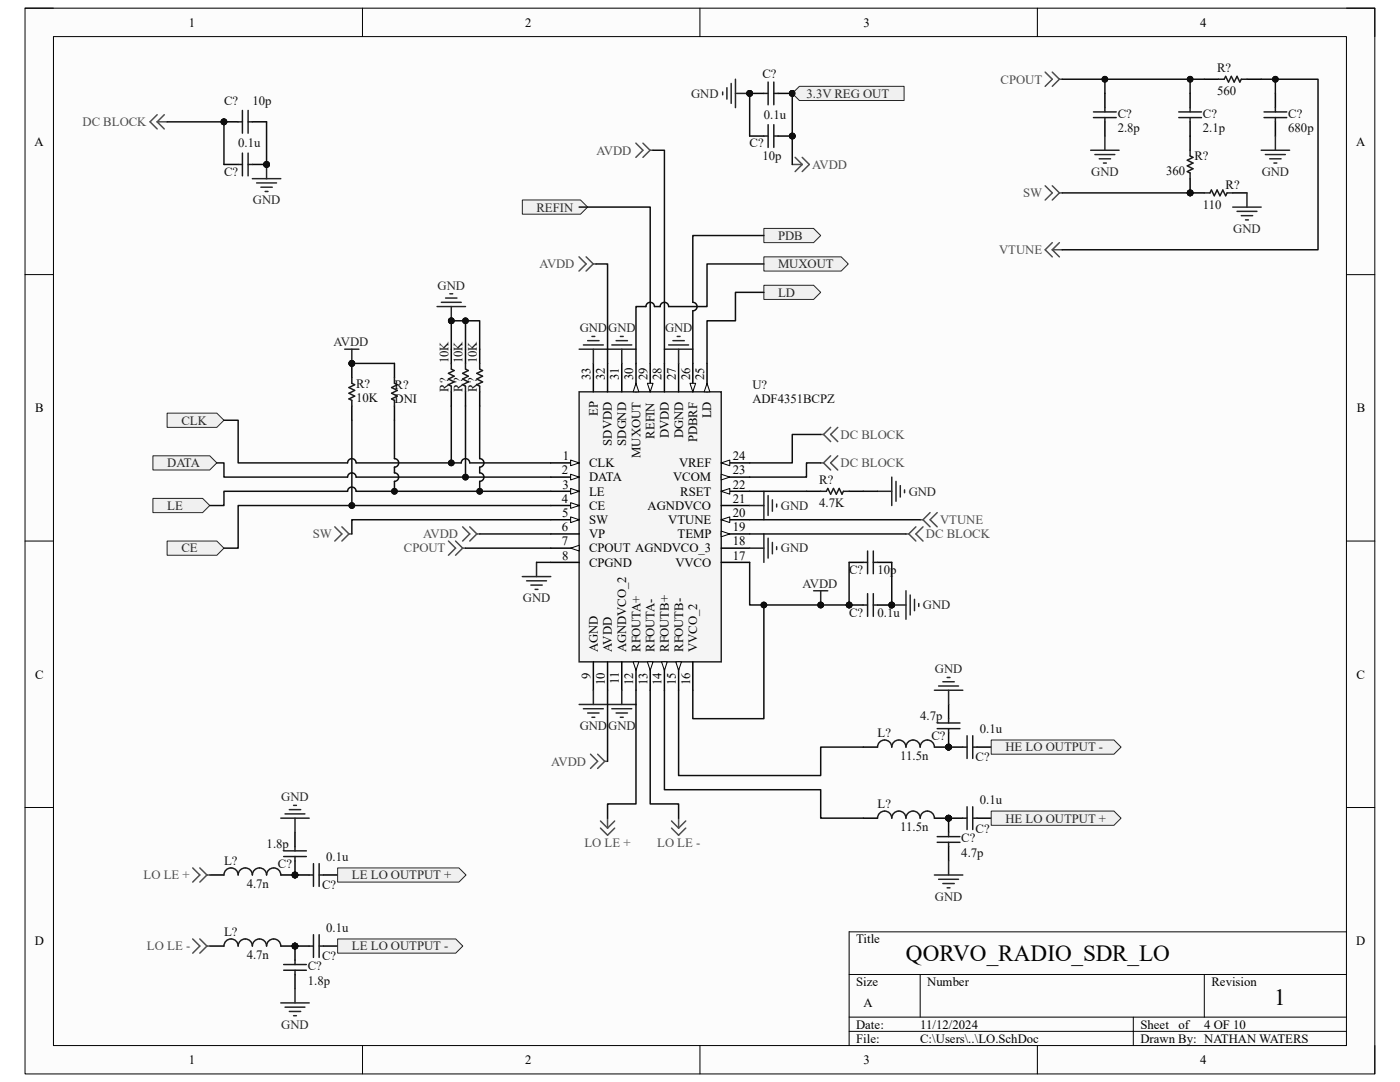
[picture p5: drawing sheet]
<svg xmlns="http://www.w3.org/2000/svg" width="279mm" height="216mm" viewBox="0 0 279 216" stroke-linecap="round" stroke-linejoin="round" font-family="sans-serif">
<path d="M5 1.6h269.4v212.7h-269.4z" fill-rule="evenodd" fill="#fcfcfc"/>
<path d="M5 1.6h269.4v212.7h-269.4z" fill="none" stroke="#000" stroke-width=".2"/>
<path d="M10.7 7.3h258v201.3h-258z" fill-rule="evenodd" fill="#fcfcfc"/>
<g fill="none" stroke="#000" stroke-width=".2">
<path d="M5 1.6h5.7M10.7 7.3h258v201.3h-258zM72.3 1.6v5.7M139.7 1.6v5.7M207 1.6v5.7M268.7 1.6h5.7v5.7M5 54.8h5.7M268.7 54.8h5.7M5 108h5.7M268.7 108h5.7M5 161.1h5.7M268.7 161.1h5.7"/>
<path d="M169.5 194.4h99.2M183.6 194.4v8.6M240.3 194.4v8.6M268.7 185.9h-99.2v22.7M72.3 208.6v5.7M139.7 208.6v5.7M169.5 203h99.2M169.5 205.8h99.2M207 208.6v5.7M226.2 203v5.6M274.4 208.6v5.7"/>
</g>
<path d="M115.6 78.2h28.3v53.9h-28.3z" fill-rule="evenodd" fill="#f5f5f5"/>
<path d="M115.6 78.2h28.3v53.9h-28.3z" fill="none" stroke="#262626" stroke-width=".3"/>
<path d="M109.9 92.4h5.7" fill="none" stroke="#000" stroke-width=".3"/>
<path d="M113.9 91.8l1.7 .6-1.7 .5z" fill="#fbfbfb"/>
<path d="M113.9 91.8l1.7 .6-1.7 .5z" fill="none" stroke="#000" stroke-width=".2"/>
<path d="M109.9 95.2h5.7" fill="none" stroke="#000" stroke-width=".3"/>
<path d="M113.9 94.6l1.7 .6-1.7 .6z" fill="#fbfbfb"/>
<path d="M113.9 94.6l1.7 .6-1.7 .6z" fill="none" stroke="#000" stroke-width=".2"/>
<path d="M109.9 98h5.7" fill="none" stroke="#000" stroke-width=".3"/>
<path d="M113.9 97.5l1.7 .5-1.7 .6z" fill="#fbfbfb"/>
<path d="M113.9 97.5l1.7 .5-1.7 .6z" fill="none" stroke="#000" stroke-width=".2"/>
<path d="M109.9 100.9h5.7" fill="none" stroke="#000" stroke-width=".3"/>
<path d="M113.9 100.3l1.7 .6-1.7 .5z" fill="#fbfbfb"/>
<path d="M113.9 100.3l1.7 .6-1.7 .5z" fill="none" stroke="#000" stroke-width=".2"/>
<path d="M109.9 103.7h5.7" fill="none" stroke="#000" stroke-width=".3"/>
<path d="M113.9 103.1l1.7 .6-1.7 .6z" fill="#fbfbfb"/>
<path d="M113.9 103.1l1.7 .6-1.7 .6z" fill="none" stroke="#000" stroke-width=".2"/>
<path d="M109.9 106.5h5.7M109.9 109.4h5.7" fill="none" stroke="#000" stroke-width=".3"/>
<path d="M113.9 109.4l1.7-.6v1.1z" fill="#fbfbfb"/>
<path d="M113.9 109.4l1.7-.6v1.1z" fill="none" stroke="#000" stroke-width=".2"/>
<path d="M109.9 112.2h5.7M118.4 132.1v5.6M121.3 132.1v5.6M124.1 132.1v5.6M126.9 132.1v5.6" fill="none" stroke="#000" stroke-width=".3"/>
<path d="M126.4 132.1h1.1l-.6 1.7z" fill="#fbfbfb"/>
<path d="M126.4 132.1h1.1l-.6 1.7z" fill="none" stroke="#000" stroke-width=".2"/>
<path d="M129.8 132.1v5.6" fill="none" stroke="#000" stroke-width=".3"/>
<path d="M129.2 132.1h1.1l-.5 1.7z" fill="#fbfbfb"/>
<path d="M129.2 132.1h1.1l-.5 1.7z" fill="none" stroke="#000" stroke-width=".2"/>
<path d="M132.6 132.1v5.6" fill="none" stroke="#000" stroke-width=".3"/>
<path d="M132 132.1h1.2l-.6 1.7z" fill="#fbfbfb"/>
<path d="M132 132.1h1.2l-.6 1.7z" fill="none" stroke="#000" stroke-width=".2"/>
<path d="M135.4 132.1v5.6" fill="none" stroke="#000" stroke-width=".3"/>
<path d="M134.9 132.1h1.1l-.6 1.7z" fill="#fbfbfb"/>
<path d="M134.9 132.1h1.1l-.6 1.7z" fill="none" stroke="#000" stroke-width=".2"/>
<path d="M143.9 112.2h5.7M143.9 109.4h5.7M143.9 106.5h5.7M138.3 132.1v5.6" fill="none" stroke="#000" stroke-width=".3"/>
<path d="M143.9 106l1.7 .5-1.7 .6z" fill="#fbfbfb"/>
<path d="M143.9 106l1.7 .5-1.7 .6z" fill="none" stroke="#000" stroke-width=".2"/>
<path d="M143.9 103.7h5.7" fill="none" stroke="#000" stroke-width=".3"/>
<path d="M143.9 103.7l1.7-.6v1.2z" fill="#fbfbfb"/>
<path d="M143.9 103.7l1.7-.6v1.2z" fill="none" stroke="#000" stroke-width=".2"/>
<path d="M143.9 98h5.7M143.9 100.9h5.7" fill="none" stroke="#000" stroke-width=".3"/>
<path d="M143.9 98l1.7-.5v1.1z" fill="#fbfbfb"/>
<path d="M143.9 98l1.7-.5v1.1z" fill="none" stroke="#000" stroke-width=".2"/>
<path d="M143.9 95.2h5.7" fill="none" stroke="#000" stroke-width=".3"/>
<path d="M143.9 94.6l1.7 .6-1.7 .6z" fill="#fbfbfb"/>
<path d="M143.9 94.6l1.7 .6-1.7 .6z" fill="none" stroke="#000" stroke-width=".2"/>
<path d="M143.9 92.4h5.7" fill="none" stroke="#000" stroke-width=".3"/>
<path d="M143.9 92.4l1.7-.6v1.1z" fill="#fbfbfb"/>
<path d="M143.9 92.4l1.7-.6v1.1z" fill="none" stroke="#000" stroke-width=".2"/>
<path d="M141.1 72.5v5.7" fill="none" stroke="#000" stroke-width=".3"/>
<path d="M141.1 76.5l.6 1.7h-1.2z" fill="#fbfbfb"/>
<path d="M141.1 76.5l.6 1.7h-1.2z" fill="none" stroke="#000" stroke-width=".2"/>
<path d="M138.3 72.5v5.7" fill="none" stroke="#000" stroke-width=".3"/>
<path d="M137.7 76.5h1.1l-.5 1.7z" fill="#fbfbfb"/>
<path d="M137.7 76.5h1.1l-.5 1.7z" fill="none" stroke="#000" stroke-width=".2"/>
<path d="M129.8 72.5v5.7M132.6 72.5v5.7M135.4 72.5v5.7" fill="none" stroke="#000" stroke-width=".3"/>
<path d="M129.2 76.5h1.1l-.5 1.7z" fill="#fbfbfb"/>
<path d="M129.2 76.5h1.1l-.5 1.7z" fill="none" stroke="#000" stroke-width=".2"/>
<path d="M126.9 72.5v5.7" fill="none" stroke="#000" stroke-width=".3"/>
<path d="M126.9 76.5l.6 1.7h-1.1z" fill="#fbfbfb"/>
<path d="M126.9 76.5l.6 1.7h-1.1z" fill="none" stroke="#000" stroke-width=".2"/>
<path d="M118.4 72.5v5.7M121.3 72.5v5.7M124.1 72.5v5.7" fill="none" stroke="#000" stroke-width=".3"/>
<path d="M68.8 69.7h2.8M70.2 69.7v2.8" fill="none" stroke="#262626" stroke-width=".3"/>
<circle cx="70.2" cy="72.5" r=".57" fill="#0e0e0e"/>
<circle cx="70.2" cy="72.5" r=".57" fill="none" stroke="#0e0e0e" stroke-width=".2"/>
<circle cx="70.2" cy="72.5" r=".57" fill="#0e0e0e"/>
<circle cx="70.2" cy="72.5" r=".57" fill="none" stroke="#0e0e0e" stroke-width=".2"/>
<path d="M70.2 72.5v2.9M70.2 81v2.9" fill="none" stroke="#000" stroke-width=".3"/>
<circle cx="70.2" cy="72.5" r=".57" fill="#0e0e0e"/>
<circle cx="70.2" cy="72.5" r=".57" fill="none" stroke="#0e0e0e" stroke-width=".2"/>
<path d="M70.2 75.4v1.1l.6 .3-1.2 .5 1.2 .6-1.2 .6 1.2 .5-1.2 .6 .6 .3v1.1M78.7 75.4v1.1l.6 .3-1.1 .5 1.1 .6-1.1 .6 1.1 .5-1.1 .6 .5 .3v1.1M90.1 72.5v1.1l.5 .3-1.1 .6 1.1 .6-1.1 .5 1.1 .6-1.1 .6 .6 .3v1.1M92.9 72.5v1.1l.6 .3-1.2 .6 1.2 .6-1.2 .5 1.2 .6-1.2 .6 .6 .3v1.1M95.7 72.5v1.1l.6 .3-1.1 .6 1.1 .6-1.1 .5 1.1 .6-1.1 .6 .5 .3v1.1M163.8 98h1.1l.3-.5 .6 1.1 .5-1.1 .6 1.1 .6-1.1 .5 1.1 .3-.6h1.2" fill="none" stroke="#1c1c1c" stroke-width=".3"/>
<path d="M78.7 72.5v2.9M90.1 69.7v2.8M90.1 78.2v2.8M92.9 69.7v2.8M92.9 78.2v2.8M95.7 69.7v2.8M95.7 78.2v2.8M78.7 81v2.9M161 98h2.8M169.5 98h2.8" fill="none" stroke="#000" stroke-width=".3"/>
<g fill="none" stroke="#262626" stroke-width=".3">
<path d="M121.3 69.7h5.6M122.1 68.8h4M123 68h2.2M123.8 67.1h.6M124.1 69.7v2.8M132.6 69.7h5.7M133.4 68.8h4M134.3 68h2.3M135.1 67.1h.6M135.4 69.7v2.8M152.4 98v5.7M153.3 98.9v4"/>
<path d="M154.1 99.7v2.3M175.1 98h2.9M178 95.2v5.7M178.8 96.1v3.9M179.7 96.9v2.3M180.5 97.8v.5M104.2 115.1h5.7M105.1 115.9h4M105.9 116.8h2.3M106.8 117.6h.6M107.1 112.2v2.9M149.6 109.4h2.8"/>
<path d="M149.6 100.9h2.8M152.4 106.5v5.7M153.3 107.4v4M154.1 108.2v2.3M155 100.6v.6M155 109.1v.6M118.4 137.7v2.9M124.1 137.7v2.9M115.6 140.6h11.3M116.4 141.4h4M117.3 142.3h2.3M118.1 143.1h.6"/>
<path d="M122.1 141.4h4M123 142.3h2.2M123.8 143.1h.6"/>
</g>
<circle cx="149.6" cy="18.6" r=".57" fill="#0e0e0e"/>
<circle cx="149.6" cy="18.6" r=".57" fill="none" stroke="#0e0e0e" stroke-width=".2"/>
<circle cx="158.1" cy="18.6" r=".57" fill="#0e0e0e"/>
<circle cx="158.1" cy="18.6" r=".57" fill="none" stroke="#0e0e0e" stroke-width=".2"/>
<path d="M149.6 18.6h2.8" fill="none" stroke="#000" stroke-width=".3"/>
<circle cx="149.6" cy="18.6" r=".57" fill="#0e0e0e"/>
<circle cx="149.6" cy="18.6" r=".57" fill="none" stroke="#0e0e0e" stroke-width=".2"/>
<path d="M155.3 18.6h2.8" fill="none" stroke="#000" stroke-width=".3"/>
<circle cx="158.1" cy="18.6" r=".57" fill="#0e0e0e"/>
<circle cx="158.1" cy="18.6" r=".57" fill="none" stroke="#0e0e0e" stroke-width=".2"/>
<path d="M152.4 18.6h.9M153.3 16.4v4.5M154.4 16.4v4.5M154.4 18.6h.9" fill="none" stroke="#1c1c1c" stroke-width=".3"/>
<path d="M144.2 18.4v.5M145.1 17.5v2.3M145.9 16.7v3.9M146.8 15.8v5.7M146.8 18.6h2.8" fill="none" stroke="#262626" stroke-width=".3"/>
<circle cx="149.6" cy="18.6" r=".57" fill="#0e0e0e"/>
<circle cx="149.6" cy="18.6" r=".57" fill="none" stroke="#0e0e0e" stroke-width=".2"/>
<circle cx="158.1" cy="27.1" r=".57" fill="#0e0e0e"/>
<circle cx="158.1" cy="27.1" r=".57" fill="none" stroke="#0e0e0e" stroke-width=".2"/>
<path d="M149.6 27.1h2.8M155.3 27.1h2.8" fill="none" stroke="#000" stroke-width=".3"/>
<circle cx="158.1" cy="27.1" r=".57" fill="#0e0e0e"/>
<circle cx="158.1" cy="27.1" r=".57" fill="none" stroke="#0e0e0e" stroke-width=".2"/>
<path d="M152.4 27.1h.9M153.3 24.9v4.5M154.4 24.9v4.5M154.4 27.1h.9" fill="none" stroke="#1c1c1c" stroke-width=".3"/>
<path d="M88.9 59.5h2.3M89.8 58.6h.5M87.2 61.2h5.7M88.1 60.3h3.9M90.1 61.2v2.8" fill="none" stroke="#262626" stroke-width=".3"/>
<circle cx="90.1" cy="64" r=".57" fill="#0e0e0e"/>
<circle cx="90.1" cy="64" r=".57" fill="none" stroke="#0e0e0e" stroke-width=".2"/>
<path d="M220.5 18.6v2.9M237.5 18.6v2.9M254.5 18.6v2.9M220.5 24.3v2.8M237.5 24.3v2.8M254.5 24.3v2.8" fill="none" stroke="#000" stroke-width=".3"/>
<path d="M218.2 23.5h4.6M218.2 22.3h4.6M220.5 21.5v.8M220.5 23.5v.8M235.2 23.5h4.6M235.2 22.3h4.6M237.5 21.5v.8M237.5 23.5v.8M252.3 23.5h4.5M252.3 22.3h4.5M254.5 21.5v.8M254.5 23.5v.8" fill="none" stroke="#1c1c1c" stroke-width=".3"/>
<circle cx="237.5" cy="38.5" r=".57" fill="#0e0e0e"/>
<circle cx="237.5" cy="38.5" r=".57" fill="none" stroke="#0e0e0e" stroke-width=".2"/>
<path d="M237.5 35.7v2.8" fill="none" stroke="#000" stroke-width=".3"/>
<circle cx="237.5" cy="38.5" r=".57" fill="#0e0e0e"/>
<circle cx="237.5" cy="38.5" r=".57" fill="none" stroke="#0e0e0e" stroke-width=".2"/>
<path d="M240.3 15.8h2.9M248.9 15.8h2.8M237.5 27.1v2.9" fill="none" stroke="#000" stroke-width=".3"/>
<path d="M243.2 15.8h1.1l.3-.6 .6 1.2 .5-1.2 .6 1.2 .6-1.2 .5 1.2 .3-.6h1.2M237.5 30v1.1l.6 .3-1.1 .6 1.1 .5-1.1 .6 1.1 .6-1.1 .5 .5 .3v1.2" fill="none" stroke="#1c1c1c" stroke-width=".3"/>
<path d="M50.4 35.7h5.6M51.2 36.5h4M52.1 37.4h2.2M52.9 38.2h.6M53.2 32.8v2.9M217.7 30h5.6M218.5 30.8h4M219.4 31.7h2.2M220.2 32.5h.6M220.5 27.1v2.9" fill="none" stroke="#262626" stroke-width=".3"/>
<circle cx="53.2" cy="32.8" r=".57" fill="#0e0e0e"/>
<circle cx="53.2" cy="32.8" r=".57" fill="none" stroke="#0e0e0e" stroke-width=".2"/>
<circle cx="53.2" cy="32.8" r=".57" fill="#0e0e0e"/>
<circle cx="53.2" cy="32.8" r=".57" fill="none" stroke="#0e0e0e" stroke-width=".2"/>
<path d="M44.7 32.8h2.8M50.4 32.8h2.8" fill="none" stroke="#000" stroke-width=".3"/>
<circle cx="53.2" cy="32.8" r=".57" fill="#0e0e0e"/>
<circle cx="53.2" cy="32.8" r=".57" fill="none" stroke="#0e0e0e" stroke-width=".2"/>
<path d="M47.5 32.8h.9M48.4 30.5v4.6M49.5 30.5v4.6M49.5 32.8h.9" fill="none" stroke="#1c1c1c" stroke-width=".3"/>
<circle cx="44.7" cy="24.3" r=".57" fill="#0e0e0e"/>
<circle cx="44.7" cy="24.3" r=".57" fill="none" stroke="#0e0e0e" stroke-width=".2"/>
<path d="M44.7 24.3h2.8" fill="none" stroke="#000" stroke-width=".3"/>
<circle cx="44.7" cy="24.3" r=".57" fill="#0e0e0e"/>
<circle cx="44.7" cy="24.3" r=".57" fill="none" stroke="#0e0e0e" stroke-width=".2"/>
<path d="M50.4 24.3h2.8" fill="none" stroke="#000" stroke-width=".3"/>
<path d="M47.5 24.3h.9M48.4 22v4.6M49.5 22v4.6M49.5 24.3h.9" fill="none" stroke="#1c1c1c" stroke-width=".3"/>
<path d="M162.4 117.9h2.8M163.8 117.9v2.8" fill="none" stroke="#262626" stroke-width=".3"/>
<circle cx="163.8" cy="120.7" r=".57" fill="#0e0e0e"/>
<circle cx="163.8" cy="120.7" r=".57" fill="none" stroke="#0e0e0e" stroke-width=".2"/>
<circle cx="169.5" cy="120.7" r=".57" fill="#0e0e0e"/>
<circle cx="169.5" cy="120.7" r=".57" fill="none" stroke="#0e0e0e" stroke-width=".2"/>
<circle cx="178" cy="120.7" r=".57" fill="#0e0e0e"/>
<circle cx="178" cy="120.7" r=".57" fill="none" stroke="#0e0e0e" stroke-width=".2"/>
<path d="M169.5 120.7h2.8" fill="none" stroke="#000" stroke-width=".3"/>
<circle cx="169.5" cy="120.7" r=".57" fill="#0e0e0e"/>
<circle cx="169.5" cy="120.7" r=".57" fill="none" stroke="#0e0e0e" stroke-width=".2"/>
<path d="M175.1 120.7h2.9" fill="none" stroke="#000" stroke-width=".3"/>
<circle cx="178" cy="120.7" r=".57" fill="#0e0e0e"/>
<circle cx="178" cy="120.7" r=".57" fill="none" stroke="#0e0e0e" stroke-width=".2"/>
<path d="M172.3 112.2h.8M173.1 110v4.5M173.1 118.5v4.5M174.3 110v4.5M174.3 118.5v4.5M174.3 112.2h.8M172.3 120.7h.8M174.3 120.7h.8" fill="none" stroke="#1c1c1c" stroke-width=".3"/>
<path d="M169.5 112.2h2.8M175.1 112.2h2.9" fill="none" stroke="#000" stroke-width=".3"/>
<path d="M180.8 117.9v5.7M181.7 118.7v4M182.5 119.6v2.3M178 120.7h2.8M183.4 120.4v.6" fill="none" stroke="#262626" stroke-width=".3"/>
<circle cx="178" cy="120.7" r=".57" fill="#0e0e0e"/>
<circle cx="178" cy="120.7" r=".57" fill="none" stroke="#0e0e0e" stroke-width=".2"/>
<path d="M115.6 69.7h5.7M116.4 68.8h4M117.3 68h2.3M118.1 67.1h.6M118.4 69.7v2.8" fill="none" stroke="#262626" stroke-width=".3"/>
<circle cx="189.3" cy="149.1" r=".57" fill="#0e0e0e"/>
<circle cx="189.3" cy="149.1" r=".57" fill="none" stroke="#0e0e0e" stroke-width=".2"/>
<path d="M172.3 149.1h2.8M186.5 149.1h2.8" fill="none" stroke="#000" stroke-width=".3"/>
<circle cx="189.3" cy="149.1" r=".57" fill="#0e0e0e"/>
<circle cx="189.3" cy="149.1" r=".57" fill="none" stroke="#0e0e0e" stroke-width=".2"/>
<path d="M175.1 149.1a1.42 1.42 0 0 1 1.5-1.4 1.42 1.42 0 0 1 1.4 1.4 1.42 1.42 0 0 1 1.4-1.4 1.42 1.42 0 0 1 1.4 1.4 1.42 1.42 0 0 1 1.4-1.4 1.42 1.42 0 0 1 1.4 1.4 1.42 1.42 0 0 1 1.5-1.4 1.42 1.42 0 0 1 1.4 1.4" fill="none" stroke="#1c1c1c" stroke-width=".3"/>
<g fill="none" stroke="#4c4c4c" stroke-width=".3">
<path d="M31.4 24.3l1.4 1.4M31.4 22.9l-1.5 1.4 1.5 1.4M31.4 24.3h2M32.8 22.9l-1.4 1.4M126.9 28.6l1.4 1.4-1.4 1.4M128.3 28.6l1.4 1.4M129.7 30l-1.4 1.4M129.7 30h.6M158.1 32.8h2M158.7 31.4l1.4 1.4M160.1 32.8l-1.4 1.4M160.1 31.4l1.4 1.4-1.4 1.4"/>
<path d="M115.6 51.2l1.4 1.5-1.4 1.4M117 51.2l1.4 1.5M118.4 52.7l-1.4 1.4M118.4 52.7h.6M163.8 86.7h.6M164.4 86.7l1.4 1.4M165.8 85.3l-1.4 1.4M167.2 85.3l-1.4 1.4 1.4 1.4M92.3 105.1l1.4 1.4-1.4 1.5M93.7 105.1l1.5 1.4M95.2 106.5l-1.5 1.5M95.2 106.5h.5"/>
<path d="M117.9 150.5l1.4 1.4-1.4 1.4M119.3 150.5l1.4 1.4M120.7 151.9l-1.4 1.4M120.7 151.9h.6"/>
</g>
<circle cx="189.3" cy="149.1" r=".57" fill="#0e0e0e"/>
<circle cx="189.3" cy="149.1" r=".57" fill="none" stroke="#0e0e0e" stroke-width=".2"/>
<path d="M189.3 146.2v2.9" fill="none" stroke="#000" stroke-width=".3"/>
<circle cx="189.3" cy="149.1" r=".57" fill="#0e0e0e"/>
<circle cx="189.3" cy="149.1" r=".57" fill="none" stroke="#0e0e0e" stroke-width=".2"/>
<path d="M189.3 140.6v2.8" fill="none" stroke="#000" stroke-width=".3"/>
<path d="M187 144.3h4.6M187 145.4h4.6M189.3 143.4v.9M189.3 145.4v.8" fill="none" stroke="#1c1c1c" stroke-width=".3"/>
<circle cx="189.3" cy="149.1" r=".57" fill="#0e0e0e"/>
<circle cx="189.3" cy="149.1" r=".57" fill="none" stroke="#0e0e0e" stroke-width=".2"/>
<path d="M189.3 149.1h2.9" fill="none" stroke="#000" stroke-width=".3"/>
<circle cx="189.3" cy="149.1" r=".57" fill="#0e0e0e"/>
<circle cx="189.3" cy="149.1" r=".57" fill="none" stroke="#0e0e0e" stroke-width=".2"/>
<path d="M195 149.1h2.8" fill="none" stroke="#000" stroke-width=".3"/>
<path d="M192.2 149.1h.8M193 146.8v4.5M194.1 146.8v4.5M194.1 149.1h.9" fill="none" stroke="#1c1c1c" stroke-width=".3"/>
<path d="M186.5 137.7h5.7M187.3 136.9h4M188.2 136h2.2M189 135.2h.6M189.3 137.7v2.9" fill="none" stroke="#262626" stroke-width=".3"/>
<circle cx="189.3" cy="163.3" r=".57" fill="#0e0e0e"/>
<circle cx="189.3" cy="163.3" r=".57" fill="none" stroke="#0e0e0e" stroke-width=".2"/>
<path d="M172.3 163.3h2.8M186.5 163.3h2.8" fill="none" stroke="#000" stroke-width=".3"/>
<circle cx="189.3" cy="163.3" r=".57" fill="#0e0e0e"/>
<circle cx="189.3" cy="163.3" r=".57" fill="none" stroke="#0e0e0e" stroke-width=".2"/>
<path d="M175.1 163.3a1.42 1.42 0 0 1 1.5-1.5 1.42 1.42 0 0 1 1.4 1.5 1.42 1.42 0 0 1 1.4-1.5 1.42 1.42 0 0 1 1.4 1.5 1.42 1.42 0 0 1 1.4-1.5 1.42 1.42 0 0 1 1.4 1.5 1.42 1.42 0 0 1 1.5-1.5 1.42 1.42 0 0 1 1.4 1.5" fill="none" stroke="#1c1c1c" stroke-width=".3"/>
<circle cx="189.3" cy="163.3" r=".57" fill="#0e0e0e"/>
<circle cx="189.3" cy="163.3" r=".57" fill="none" stroke="#0e0e0e" stroke-width=".2"/>
<path d="M189.3 163.3v2.8" fill="none" stroke="#000" stroke-width=".3"/>
<circle cx="189.3" cy="163.3" r=".57" fill="#0e0e0e"/>
<circle cx="189.3" cy="163.3" r=".57" fill="none" stroke="#0e0e0e" stroke-width=".2"/>
<path d="M189.3 168.9v2.9" fill="none" stroke="#000" stroke-width=".3"/>
<path d="M187 168.1h4.6M187 166.9h4.6M189.3 166.1v.8M189.3 168.1v.8" fill="none" stroke="#1c1c1c" stroke-width=".3"/>
<circle cx="189.3" cy="163.3" r=".57" fill="#0e0e0e"/>
<circle cx="189.3" cy="163.3" r=".57" fill="none" stroke="#0e0e0e" stroke-width=".2"/>
<path d="M189.3 163.3h2.9" fill="none" stroke="#000" stroke-width=".3"/>
<circle cx="189.3" cy="163.3" r=".57" fill="#0e0e0e"/>
<circle cx="189.3" cy="163.3" r=".57" fill="none" stroke="#0e0e0e" stroke-width=".2"/>
<path d="M195 163.3h2.8" fill="none" stroke="#000" stroke-width=".3"/>
<path d="M192.2 163.3h.8M193 161v4.5M194.1 161v4.5M194.1 163.3h.9" fill="none" stroke="#1c1c1c" stroke-width=".3"/>
<path d="M186.5 174.6h5.7M187.3 175.5h4M188.2 176.3h2.2M189 177.2h.6M189.3 171.8v2.8" fill="none" stroke="#262626" stroke-width=".3"/>
<circle cx="58.9" cy="174.6" r=".57" fill="#0e0e0e"/>
<circle cx="58.9" cy="174.6" r=".57" fill="none" stroke="#0e0e0e" stroke-width=".2"/>
<path d="M41.9 174.6h2.8M56 174.6h2.9" fill="none" stroke="#000" stroke-width=".3"/>
<circle cx="58.9" cy="174.6" r=".57" fill="#0e0e0e"/>
<circle cx="58.9" cy="174.6" r=".57" fill="none" stroke="#0e0e0e" stroke-width=".2"/>
<path d="M44.7 174.6a1.42 1.42 0 0 1 1.4-1.4 1.42 1.42 0 0 1 1.4 1.4 1.42 1.42 0 0 1 1.4-1.4 1.42 1.42 0 0 1 1.5 1.4 1.42 1.42 0 0 1 1.4-1.4 1.42 1.42 0 0 1 1.4 1.4 1.42 1.42 0 0 1 1.4-1.4 1.42 1.42 0 0 1 1.4 1.4" fill="none" stroke="#1c1c1c" stroke-width=".3"/>
<circle cx="58.9" cy="174.6" r=".57" fill="#0e0e0e"/>
<circle cx="58.9" cy="174.6" r=".57" fill="none" stroke="#0e0e0e" stroke-width=".2"/>
<path d="M58.9 171.8v2.8" fill="none" stroke="#000" stroke-width=".3"/>
<circle cx="58.9" cy="174.6" r=".57" fill="#0e0e0e"/>
<circle cx="58.9" cy="174.6" r=".57" fill="none" stroke="#0e0e0e" stroke-width=".2"/>
<path d="M58.9 166.1v2.8" fill="none" stroke="#000" stroke-width=".3"/>
<path d="M56.6 169.8h4.5M56.6 170.9h4.5M58.9 168.9v.9M58.9 170.9v.9" fill="none" stroke="#1c1c1c" stroke-width=".3"/>
<circle cx="58.9" cy="174.6" r=".57" fill="#0e0e0e"/>
<circle cx="58.9" cy="174.6" r=".57" fill="none" stroke="#0e0e0e" stroke-width=".2"/>
<path d="M58.9 174.6h2.8" fill="none" stroke="#000" stroke-width=".3"/>
<circle cx="58.9" cy="174.6" r=".57" fill="#0e0e0e"/>
<circle cx="58.9" cy="174.6" r=".57" fill="none" stroke="#0e0e0e" stroke-width=".2"/>
<path d="M64.5 174.6h2.9" fill="none" stroke="#000" stroke-width=".3"/>
<path d="M61.7 174.6h.9M62.6 172.3v4.6M63.7 172.3v4.6M63.7 174.6h.8" fill="none" stroke="#1c1c1c" stroke-width=".3"/>
<path d="M56 163.3h5.7M56.9 162.4h4M57.7 161.6h2.3M58.6 160.7h.6M58.9 163.3v2.8" fill="none" stroke="#262626" stroke-width=".3"/>
<circle cx="58.9" cy="188.8" r=".57" fill="#0e0e0e"/>
<circle cx="58.9" cy="188.8" r=".57" fill="none" stroke="#0e0e0e" stroke-width=".2"/>
<path d="M41.9 188.8h2.8M56 188.8h2.9" fill="none" stroke="#000" stroke-width=".3"/>
<circle cx="58.9" cy="188.8" r=".57" fill="#0e0e0e"/>
<circle cx="58.9" cy="188.8" r=".57" fill="none" stroke="#0e0e0e" stroke-width=".2"/>
<path d="M44.7 188.8a1.42 1.42 0 0 1 1.4-1.4 1.42 1.42 0 0 1 1.4 1.4 1.42 1.42 0 0 1 1.4-1.4 1.42 1.42 0 0 1 1.5 1.4 1.42 1.42 0 0 1 1.4-1.4 1.42 1.42 0 0 1 1.4 1.4 1.42 1.42 0 0 1 1.4-1.4 1.42 1.42 0 0 1 1.4 1.4" fill="none" stroke="#1c1c1c" stroke-width=".3"/>
<circle cx="58.9" cy="188.8" r=".57" fill="#0e0e0e"/>
<circle cx="58.9" cy="188.8" r=".57" fill="none" stroke="#0e0e0e" stroke-width=".2"/>
<path d="M58.9 188.8v2.8" fill="none" stroke="#000" stroke-width=".3"/>
<circle cx="58.9" cy="188.8" r=".57" fill="#0e0e0e"/>
<circle cx="58.9" cy="188.8" r=".57" fill="none" stroke="#0e0e0e" stroke-width=".2"/>
<path d="M58.9 194.4v2.9" fill="none" stroke="#000" stroke-width=".3"/>
<path d="M56.6 193.6h4.5M56.6 192.5h4.5M58.9 191.6v.9M58.9 193.6v.8" fill="none" stroke="#1c1c1c" stroke-width=".3"/>
<circle cx="58.9" cy="188.8" r=".57" fill="#0e0e0e"/>
<circle cx="58.9" cy="188.8" r=".57" fill="none" stroke="#0e0e0e" stroke-width=".2"/>
<path d="M58.9 188.8h2.8" fill="none" stroke="#000" stroke-width=".3"/>
<circle cx="58.9" cy="188.8" r=".57" fill="#0e0e0e"/>
<circle cx="58.9" cy="188.8" r=".57" fill="none" stroke="#0e0e0e" stroke-width=".2"/>
<path d="M64.5 188.8h2.9" fill="none" stroke="#000" stroke-width=".3"/>
<path d="M61.7 188.8h.9M62.6 186.5v4.5M63.7 186.5v4.5M63.7 188.8h.8" fill="none" stroke="#1c1c1c" stroke-width=".3"/>
<path d="M58.9 197.3v2.8M56 200.1h5.7M56.9 201h4M57.7 201.8h2.3M58.6 202.7h.6" fill="none" stroke="#262626" stroke-width=".3"/>
<g fill="none" stroke="#4c4c4c" stroke-width=".3">
<path d="M38.5 173.2l1.4 1.4-1.4 1.4M39.9 173.2l1.4 1.4M41.3 174.6l-1.4 1.4M41.3 174.6h.6M119.8 163.8l1.5 1.4M119.8 165.2l1.5 1.5 1.4-1.5M121.3 163.3v1.9M122.7 163.8l-1.4 1.4M134 163.8l1.4 1.4M134 165.2l1.4 1.5 1.4-1.5M135.4 163.3v1.9M136.8 163.8l-1.4 1.4"/>
<path d="M38.5 187.4l1.4 1.4-1.4 1.4M39.9 187.4l1.4 1.4M41.3 188.8l-1.4 1.4M41.3 188.8h.6"/>
</g>
<path d="M67.4 173.2h24.2l1.4 1.4-1.4 1.4h-24.2z" fill-rule="evenodd" fill="#f0f0f0"/>
<path d="M67.4 173.2h24.2l1.4 1.4-1.4 1.4h-24.2z" fill="none" stroke="#262626" stroke-width=".2"/>
<path d="M67.4 187.4h23.5l1.5 1.4-1.5 1.4h-23.5z" fill-rule="evenodd" fill="#f0f0f0"/>
<path d="M67.4 187.4h23.5l1.5 1.4-1.5 1.4h-23.5z" fill="none" stroke="#262626" stroke-width=".2"/>
<path d="M197.8 147.7h24.5l1.4 1.4-1.4 1.4h-24.5z" fill-rule="evenodd" fill="#f0f0f0"/>
<path d="M197.8 147.7h24.5l1.4 1.4-1.4 1.4h-24.5z" fill="none" stroke="#262626" stroke-width=".2"/>
<path d="M197.8 161.8h24.5l1.4 1.5-1.4 1.4h-24.5z" fill-rule="evenodd" fill="#f0f0f0"/>
<path d="M197.8 161.8h24.5l1.4 1.5-1.4 1.4h-24.5z" fill="none" stroke="#262626" stroke-width=".2"/>
<path d="M208.6 14.4l1.4 1.4-1.4 1.4M210 14.4l1.4 1.4M211.4 15.8l-1.4 1.4M211.4 15.8h.6M208.6 37.1l1.4 1.4-1.4 1.4M210 37.1l1.4 1.4M211.4 38.5l-1.4 1.4M211.4 38.5h.6M210 49.8l1.4 1.5M210 48.4l-1.4 1.4 1.4 1.5M210 49.8h2M211.4 48.4l-1.4 1.4" fill="none" stroke="#4c4c4c" stroke-width=".3"/>
<circle cx="237.5" cy="38.5" r=".57" fill="#0e0e0e"/>
<circle cx="237.5" cy="38.5" r=".57" fill="none" stroke="#0e0e0e" stroke-width=".2"/>
<path d="M237.5 38.5h2.8M246 38.5h2.9" fill="none" stroke="#000" stroke-width=".3"/>
<circle cx="237.5" cy="38.5" r=".57" fill="#0e0e0e"/>
<circle cx="237.5" cy="38.5" r=".57" fill="none" stroke="#0e0e0e" stroke-width=".2"/>
<path d="M240.3 38.5h1.2l.3-.6 .5 1.2 .6-1.2 .6 1.2 .5-1.2 .6 1.2 .3-.6h1.1" fill="none" stroke="#1c1c1c" stroke-width=".3"/>
<path d="M248.9 38.5v2.8M251.7 30h5.7M252.5 30.8h4M253.4 31.7h2.3M254.2 32.5h.6M254.5 27.1v2.9M246 41.3h5.7M246.9 42.2h3.9M247.7 43h2.3M248.6 43.9h.5" fill="none" stroke="#262626" stroke-width=".3"/>
<g fill="none" stroke="#4c4c4c" stroke-width=".3">
<path d="M163.8 92.4h.6M164.4 92.4l1.4 1.4M165.8 90.9l-1.4 1.5M167.2 90.9l-1.4 1.5 1.4 1.4M66.8 105.1l1.4 1.4-1.4 1.5M68.2 105.1l1.4 1.4M69.6 106.5h.6M69.6 106.5l-1.4 1.5M89.5 108l1.4 1.4-1.4 1.4M90.9 108l1.4 1.4M92.3 109.4l-1.4 1.4M92.3 109.4h.6"/>
<path d="M180.8 106.5h.6M181.4 106.5l1.4 1.5M182.8 105.1l-1.4 1.4M183.6 103.7h.6M184.2 105.1l-1.4 1.4 1.4 1.5M184.2 103.7l1.4 1.4M185.6 102.3l-1.4 1.4M187 102.3l-1.4 1.4 1.4 1.4"/>
</g>
<path d="M104.2 39.9h11.7l1.4 1.4-1.4 1.4h-11.7z" fill-rule="evenodd" fill="#f0f0f0"/>
<path d="M104.2 39.9h11.7l1.4 1.4-1.4 1.4h-11.7z" fill="none" stroke="#262626" stroke-width=".2"/>
<path d="M33.4 82.4h9.9l1.4 1.5-1.4 1.4h-9.9z" fill-rule="evenodd" fill="#f0f0f0"/>
<path d="M33.4 82.4h9.9l1.4 1.5-1.4 1.4h-9.9z" fill="none" stroke="#262626" stroke-width=".2"/>
<path d="M30.5 90.9h11.4l1.4 1.5-1.4 1.4h-11.4z" fill-rule="evenodd" fill="#f0f0f0"/>
<path d="M30.5 90.9h11.4l1.4 1.5-1.4 1.4h-11.4z" fill="none" stroke="#262626" stroke-width=".2"/>
<path d="M30.5 99.5h9.9l1.5 1.4-1.5 1.4h-9.9z" fill-rule="evenodd" fill="#f0f0f0"/>
<path d="M30.5 99.5h9.9l1.5 1.4-1.5 1.4h-9.9z" fill="none" stroke="#262626" stroke-width=".2"/>
<path d="M33.4 108h9.9l1.4 1.4-1.4 1.4h-9.9z" fill-rule="evenodd" fill="#f0f0f0"/>
<path d="M33.4 108h9.9l1.4 1.4-1.4 1.4h-9.9z" fill="none" stroke="#262626" stroke-width=".2"/>
<path d="M152.4 51.2h15.5l1.4 1.5-1.4 1.4h-15.5z" fill-rule="evenodd" fill="#f0f0f0"/>
<path d="M152.4 51.2h15.5l1.4 1.5-1.4 1.4h-15.5z" fill="none" stroke="#262626" stroke-width=".2"/>
<path d="M152.4 56.9h10l1.4 1.4-1.4 1.5h-10z" fill-rule="evenodd" fill="#f0f0f0"/>
<path d="M152.4 56.9h10l1.4 1.4-1.4 1.5h-10z" fill="none" stroke="#262626" stroke-width=".2"/>
<path d="M70.2 83.9v17" fill="none" stroke="#0e0e0e" stroke-width=".3"/>
<circle cx="70.2" cy="100.9" r=".57" fill="#0e0e0e"/>
<circle cx="70.2" cy="100.9" r=".57" fill="none" stroke="#0e0e0e" stroke-width=".2"/>
<path d="M70.2 72.5h8.5" fill="none" stroke="#0e0e0e" stroke-width=".3"/>
<circle cx="70.2" cy="72.5" r=".57" fill="#0e0e0e"/>
<circle cx="70.2" cy="72.5" r=".57" fill="none" stroke="#0e0e0e" stroke-width=".2"/>
<path d="M149.6 18.6v8.5" fill="none" stroke="#0e0e0e" stroke-width=".3"/>
<circle cx="149.6" cy="18.6" r=".57" fill="#0e0e0e"/>
<circle cx="149.6" cy="18.6" r=".57" fill="none" stroke="#0e0e0e" stroke-width=".2"/>
<path d="M158.1 18.6v8.5" fill="none" stroke="#0e0e0e" stroke-width=".3"/>
<circle cx="158.1" cy="18.6" r=".57" fill="#0e0e0e"/>
<circle cx="158.1" cy="18.6" r=".57" fill="none" stroke="#0e0e0e" stroke-width=".2"/>
<circle cx="158.1" cy="27.1" r=".57" fill="#0e0e0e"/>
<circle cx="158.1" cy="27.1" r=".57" fill="none" stroke="#0e0e0e" stroke-width=".2"/>
<path d="M158.1 27.1v5.7" fill="none" stroke="#0e0e0e" stroke-width=".3"/>
<circle cx="158.1" cy="27.1" r=".57" fill="#0e0e0e"/>
<circle cx="158.1" cy="27.1" r=".57" fill="none" stroke="#0e0e0e" stroke-width=".2"/>
<path d="M90.1 64v5.7M107.1 112.2h2.8" fill="none" stroke="#0e0e0e" stroke-width=".3"/>
<circle cx="90.1" cy="64" r=".57" fill="#0e0e0e"/>
<circle cx="90.1" cy="64" r=".57" fill="none" stroke="#0e0e0e" stroke-width=".2"/>
<path d="M90.1 64h2.8v5.7" fill="none" stroke="#0e0e0e" stroke-width=".3"/>
<circle cx="92.9" cy="64" r=".57" fill="#0e0e0e"/>
<circle cx="92.9" cy="64" r=".57" fill="none" stroke="#0e0e0e" stroke-width=".2"/>
<circle cx="90.1" cy="64" r=".57" fill="#0e0e0e"/>
<circle cx="90.1" cy="64" r=".57" fill="none" stroke="#0e0e0e" stroke-width=".2"/>
<path d="M92.9 64h2.8v5.7" fill="none" stroke="#0e0e0e" stroke-width=".3"/>
<circle cx="92.9" cy="64" r=".57" fill="#0e0e0e"/>
<circle cx="92.9" cy="64" r=".57" fill="none" stroke="#0e0e0e" stroke-width=".2"/>
<path d="M251.7 15.8h11.3v34h-51M130.3 30h2.3v42.5M119 52.7h2.3v19.8M149.6 98h11.4M172.3 98h2.8M121.3 137.7v14.2" fill="none" stroke="#0e0e0e" stroke-width=".3"/>
<circle cx="254.5" cy="15.8" r=".57" fill="#0e0e0e"/>
<circle cx="254.5" cy="15.8" r=".57" fill="none" stroke="#0e0e0e" stroke-width=".2"/>
<path d="M254.5 15.8v2.8" fill="none" stroke="#0e0e0e" stroke-width=".3"/>
<circle cx="254.5" cy="15.8" r=".57" fill="#0e0e0e"/>
<circle cx="254.5" cy="15.8" r=".57" fill="none" stroke="#0e0e0e" stroke-width=".2"/>
<path d="M240.3 15.8h-2.8v2.8" fill="none" stroke="#0e0e0e" stroke-width=".3"/>
<circle cx="237.5" cy="15.8" r=".57" fill="#0e0e0e"/>
<circle cx="237.5" cy="15.8" r=".57" fill="none" stroke="#0e0e0e" stroke-width=".2"/>
<path d="M237.5 15.8h-17v2.8" fill="none" stroke="#0e0e0e" stroke-width=".3"/>
<circle cx="220.5" cy="15.8" r=".57" fill="#0e0e0e"/>
<circle cx="220.5" cy="15.8" r=".57" fill="none" stroke="#0e0e0e" stroke-width=".2"/>
<circle cx="237.5" cy="15.8" r=".57" fill="#0e0e0e"/>
<circle cx="237.5" cy="15.8" r=".57" fill="none" stroke="#0e0e0e" stroke-width=".2"/>
<path d="M212 15.8h8.5" fill="none" stroke="#0e0e0e" stroke-width=".3"/>
<circle cx="220.5" cy="15.8" r=".57" fill="#0e0e0e"/>
<circle cx="220.5" cy="15.8" r=".57" fill="none" stroke="#0e0e0e" stroke-width=".2"/>
<path d="M53.2 24.3v8.5M92.9 109.4h17M109.9 103.7h-39.7v2.8M149.6 103.7h34" fill="none" stroke="#0e0e0e" stroke-width=".3"/>
<circle cx="53.2" cy="32.8" r=".57" fill="#0e0e0e"/>
<circle cx="53.2" cy="32.8" r=".57" fill="none" stroke="#0e0e0e" stroke-width=".2"/>
<path d="M44.7 24.3v8.5" fill="none" stroke="#0e0e0e" stroke-width=".3"/>
<circle cx="44.7" cy="24.3" r=".57" fill="#0e0e0e"/>
<circle cx="44.7" cy="24.3" r=".57" fill="none" stroke="#0e0e0e" stroke-width=".2"/>
<path d="M33.4 24.3h11.3" fill="none" stroke="#0e0e0e" stroke-width=".3"/>
<circle cx="44.7" cy="24.3" r=".57" fill="#0e0e0e"/>
<circle cx="44.7" cy="24.3" r=".57" fill="none" stroke="#0e0e0e" stroke-width=".2"/>
<path d="M163.8 86.7h-5.7v5.7h-8.5M163.8 92.4h-2.8v2.8h-11.4M149.6 112.2v8.5h14.2M149.6 106.5h31.2" fill="none" stroke="#0e0e0e" stroke-width=".3"/>
<circle cx="152.4" cy="120.7" r=".57" fill="#0e0e0e"/>
<circle cx="152.4" cy="120.7" r=".57" fill="none" stroke="#0e0e0e" stroke-width=".2"/>
<circle cx="163.8" cy="120.7" r=".57" fill="#0e0e0e"/>
<circle cx="163.8" cy="120.7" r=".57" fill="none" stroke="#0e0e0e" stroke-width=".2"/>
<path d="M152.4 120.7v22.7h-14.1v-5.7" fill="none" stroke="#0e0e0e" stroke-width=".3"/>
<circle cx="152.4" cy="120.7" r=".57" fill="#0e0e0e"/>
<circle cx="152.4" cy="120.7" r=".57" fill="none" stroke="#0e0e0e" stroke-width=".2"/>
<path d="M163.8 120.7h5.7" fill="none" stroke="#0e0e0e" stroke-width=".3"/>
<circle cx="163.8" cy="120.7" r=".57" fill="#0e0e0e"/>
<circle cx="163.8" cy="120.7" r=".57" fill="none" stroke="#0e0e0e" stroke-width=".2"/>
<circle cx="169.5" cy="120.7" r=".57" fill="#0e0e0e"/>
<circle cx="169.5" cy="120.7" r=".57" fill="none" stroke="#0e0e0e" stroke-width=".2"/>
<path d="M169.5 112.2v8.5" fill="none" stroke="#0e0e0e" stroke-width=".3"/>
<circle cx="169.5" cy="120.7" r=".57" fill="#0e0e0e"/>
<circle cx="169.5" cy="120.7" r=".57" fill="none" stroke="#0e0e0e" stroke-width=".2"/>
<path d="M178 112.2v8.5" fill="none" stroke="#0e0e0e" stroke-width=".3"/>
<circle cx="178" cy="120.7" r=".57" fill="#0e0e0e"/>
<circle cx="178" cy="120.7" r=".57" fill="none" stroke="#0e0e0e" stroke-width=".2"/>
<path d="M212 38.5h25.5M115.6 41.3h14.2v31.2M126.9 137.7v22.7h-5.6v2.9M129.8 137.7v22.7h5.6v2.9M132.6 137.7v19.9h31.2v5.7h8.5M135.4 137.7v17h28.4v-5.6h8.5" fill="none" stroke="#0e0e0e" stroke-width=".3"/>
<circle cx="237.5" cy="38.5" r=".57" fill="#0e0e0e"/>
<circle cx="237.5" cy="38.5" r=".57" fill="none" stroke="#0e0e0e" stroke-width=".2"/>
<path d="M90.1 81v11.4M95.7 106.5h14.2" fill="none" stroke="#0e0e0e" stroke-width=".3"/>
<circle cx="90.1" cy="92.4" r=".57" fill="#0e0e0e"/>
<circle cx="90.1" cy="92.4" r=".57" fill="none" stroke="#0e0e0e" stroke-width=".2"/>
<path d="M92.9 81v14.2h17" fill="none" stroke="#0e0e0e" stroke-width=".3"/>
<circle cx="92.9" cy="95.2" r=".57" fill="#0e0e0e"/>
<circle cx="92.9" cy="95.2" r=".57" fill="none" stroke="#0e0e0e" stroke-width=".2"/>
<path d="M44.7 83.9h2.8v8.5h21.9a.85 .85 0 0 1 .8-.9 .85 .85 0 0 1 .9 .9h20.9a.85 .85 0 0 1 .9-.9 .85 .85 0 0 1 .8 .9h16.2" fill="none" stroke="#0e0e0e" stroke-width=".3"/>
<circle cx="90.1" cy="92.4" r=".57" fill="#0e0e0e"/>
<circle cx="90.1" cy="92.4" r=".57" fill="none" stroke="#0e0e0e" stroke-width=".2"/>
<path d="M109.9 100.9h-62.4v8.5h-2.8" fill="none" stroke="#0e0e0e" stroke-width=".3"/>
<circle cx="70.2" cy="100.9" r=".57" fill="#0e0e0e"/>
<circle cx="70.2" cy="100.9" r=".57" fill="none" stroke="#0e0e0e" stroke-width=".2"/>
<path d="M43.3 92.4h1.4v2.8h24.7a.85 .85 0 0 1 .8-.8 .85 .85 0 0 1 .9 .8h21.8" fill="none" stroke="#0e0e0e" stroke-width=".3"/>
<circle cx="92.9" cy="95.2" r=".57" fill="#0e0e0e"/>
<circle cx="92.9" cy="95.2" r=".57" fill="none" stroke="#0e0e0e" stroke-width=".2"/>
<path d="M78.7 83.9v7.6a.85 .85 0 0 1 .9 .9 .85 .85 0 0 1-.9 .8v1.2a.85 .85 0 0 1 .9 .8 .85 .85 0 0 1-.9 .8v2h-7.6a.85 .85 0 0 0-.9-.8 .85 .85 0 0 0-.8 .8h-24.7v2.9h-2.8" fill="none" stroke="#0e0e0e" stroke-width=".3"/>
<circle cx="78.7" cy="98" r=".57" fill="#0e0e0e"/>
<circle cx="78.7" cy="98" r=".57" fill="none" stroke="#0e0e0e" stroke-width=".2"/>
<path d="M95.7 81v10.5a.85 .85 0 0 1 .9 .9 .85 .85 0 0 1-.9 .8v1.2a.85 .85 0 0 1 .9 .8 .85 .85 0 0 1-.9 .8v2h14.2" fill="none" stroke="#0e0e0e" stroke-width=".3"/>
<circle cx="95.7" cy="98" r=".57" fill="#0e0e0e"/>
<circle cx="95.7" cy="98" r=".57" fill="none" stroke="#0e0e0e" stroke-width=".2"/>
<path d="M78.7 98h17" fill="none" stroke="#0e0e0e" stroke-width=".3"/>
<circle cx="78.7" cy="98" r=".57" fill="#0e0e0e"/>
<circle cx="78.7" cy="98" r=".57" fill="none" stroke="#0e0e0e" stroke-width=".2"/>
<circle cx="95.7" cy="98" r=".57" fill="#0e0e0e"/>
<circle cx="95.7" cy="98" r=".57" fill="none" stroke="#0e0e0e" stroke-width=".2"/>
<path d="M152.4 58.3h-5.6v5.7h-5.7v8.5M152.4 52.7h-11.3v8.5h-7.7a.85 .85 0 0 0-.8-.9 .85 .85 0 0 0-.9 .9h-1.1a.85 .85 0 0 0-.8-.9 .85 .85 0 0 0-.9 .9h-2v11.3" fill="none" stroke="#0e0e0e" stroke-width=".3"/>
<path d="M152.4 45.6h10l1.4 1.4-1.4 1.4h-10z" fill-rule="evenodd" fill="#f0f0f0"/>
<path d="M152.4 45.6h10l1.4 1.4-1.4 1.4h-10z" fill="none" stroke="#262626" stroke-width=".2"/>
<path d="M152.4 47h-14.1v13.3a.85 .85 0 0 1 .8 .9 .85 .85 0 0 1-.8 .8v10.5" fill="none" stroke="#0e0e0e" stroke-width=".3"/>
<path d="M158.1 18.6l1.4-1.4h20.9v2.9h-20.9z" fill-rule="evenodd" fill="#f0f0f0"/>
<path d="M158.1 18.6l1.4-1.4h20.9v2.9h-20.9z" fill="none" stroke="#262626" stroke-width=".2"/>
<circle cx="158.1" cy="18.6" r=".57" fill="#0e0e0e"/>
<circle cx="158.1" cy="18.6" r=".57" fill="none" stroke="#0e0e0e" stroke-width=".2"/>
<g font-size="4.6">
<text x="180.8" y="191.8">QORVO_RADIO_SDR_LO</text>
<text x="254.3" y="200.5">1</text>
</g>
<g font-size="2.5">
<text x="37.7" y="5.3">1</text>
<text x="104.8" y="5.3">2</text>
<text x="172.3" y="5.3">3</text>
<text x="239.5" y="5.3">4</text>
<text x="6.9" y="29.1">A</text>
<text x="270.6" y="29.1">A</text>
<text x="117.9" y="75.9" transform="rotate(-90 117.9 75.9)">33</text>
<text x="120.7" y="75.9" transform="rotate(-90 120.7 75.9)">32</text>
<text x="123.5" y="75.9" transform="rotate(-90 123.5 75.9)">31</text>
<text x="126.4" y="75.9" transform="rotate(-90 126.4 75.9)">30</text>
<text x="129.2" y="75.9" transform="rotate(-90 129.2 75.9)">29</text>
<text x="132" y="75.9" transform="rotate(-90 132 75.9)">28</text>
<text x="134.9" y="75.9" transform="rotate(-90 134.9 75.9)">27</text>
<text x="137.7" y="75.9" transform="rotate(-90 137.7 75.9)">26</text>
<text x="140.5" y="75.9" transform="rotate(-90 140.5 75.9)">25</text>
<text x="7" y="82.3">B</text>
<text x="119.3" y="83.1" transform="rotate(-90 119.3 83.1)">EP</text>
<text x="141.9" y="83.5" transform="rotate(-90 141.9 83.5)">LD</text>
<text x="270.8" y="82.3">B</text>
<text x="122.1" y="88.9" transform="rotate(-90 122.1 88.9)">SDVDD</text>
<text x="125" y="88.9" transform="rotate(-90 125 88.9)">SDGND</text>
<text x="130.6" y="87.5" transform="rotate(-90 130.6 87.5)">REFIN</text>
<text x="133.5" y="87.5" transform="rotate(-90 133.5 87.5)">DVDD</text>
<text x="136.3" y="87.5" transform="rotate(-90 136.3 87.5)">DGND</text>
<text x="139.2" y="88.2" transform="rotate(-90 139.2 88.2)">PDBRF</text>
<text x="112.1" y="94.7">2</text>
<text x="112.4" y="91.8">1</text>
<text x="117.6" y="93.2">CLK</text>
<text x="127.8" y="91.4" transform="rotate(-90 127.8 91.4)">MUXOUT</text>
<text x="135.5" y="93.2">VREF</text>
<text x="146.2" y="94.7">23</text>
<text x="146.2" y="91.8">24</text>
<text x="112.1" y="100.3">4</text>
<text x="112.2" y="97.5">3</text>
<text x="117.6" y="96.1">DATA</text>
<text x="117.6" y="98.9">LE</text>
<text x="117.6" y="101.7">CE</text>
<text x="129.2" y="101.7">AGNDVCO</text>
<text x="134.3" y="96.1">VCOM</text>
<text x="135.8" y="98.9">RSET</text>
<text x="146.2" y="100.3">21</text>
<text x="146.2" y="97.5">22</text>
<text x="112.1" y="106">6</text>
<text x="112.2" y="103.2">5</text>
<text x="117.6" y="104.6">SW</text>
<text x="117.6" y="107.4">VP</text>
<text x="133.3" y="104.6">VTUNE</text>
<text x="135.2" y="107.4">TEMP</text>
<text x="146.2" y="106">19</text>
<text x="146.2" y="103.2">20</text>
<text x="112.1" y="108.8">7</text>
<text x="112.2" y="111.7">8</text>
<text x="117.6" y="110.2">CPOUT AGNDVCO_3</text>
<text x="117.6" y="113.1">CPGND</text>
<text x="134.8" y="113.1">VVCO</text>
<text x="146.2" y="111.7">17</text>
<text x="146.2" y="108.8">18</text>
<text x="119.3" y="130.1" transform="rotate(-90 119.3 130.1)">AGND</text>
<text x="122.1" y="130.1" transform="rotate(-90 122.1 130.1)">AVDD</text>
<text x="125" y="130.1" transform="rotate(-90 125 130.1)">AGNDVCO_2</text>
<text x="127.8" y="130.1" transform="rotate(-90 127.8 130.1)">RFOUTA+</text>
<text x="130.6" y="130.1" transform="rotate(-90 130.6 130.1)">RFOUTA-</text>
<text x="133.5" y="130.1" transform="rotate(-90 133.5 130.1)">RFOUTB+</text>
<text x="136.3" y="130.1" transform="rotate(-90 136.3 130.1)">RFOUTB-</text>
<text x="139.2" y="130.1" transform="rotate(-90 139.2 130.1)">VVCO_2</text>
<text x="7" y="135.4">C</text>
<text x="117.9" y="135.5" transform="rotate(-90 117.9 135.5)">9</text>
<text x="120.7" y="136.8" transform="rotate(-90 120.7 136.8)">10</text>
<text x="123.5" y="136.6" transform="rotate(-90 123.5 136.6)">11</text>
<text x="126.4" y="136.8" transform="rotate(-90 126.4 136.8)">12</text>
<text x="129.2" y="136.7" transform="rotate(-90 129.2 136.7)">13</text>
<text x="132" y="136.8" transform="rotate(-90 132 136.8)">14</text>
<text x="134.9" y="136.7" transform="rotate(-90 134.9 136.7)">15</text>
<text x="137.7" y="136.8" transform="rotate(-90 137.7 136.8)">16</text>
<text x="270.7" y="135.4">C</text>
<text x="6.9" y="188.6">D</text>
<text x="170.9" y="188.2">Title</text>
<text x="270.7" y="188.6">D</text>
<text x="170.9" y="196.7">Size</text>
<text x="185" y="196.7">Number</text>
<text x="241.8" y="196.7">Revision</text>
<text x="172.3" y="201">A</text>
<text x="170.9" y="205.2">Date:</text>
<text x="170.9" y="208.1">File:</text>
<text x="183.6" y="205.2">11/12/2024</text>
<text x="183.7" y="208.1">C:\Users\..\LO.SchDoc</text>
<text x="227.6" y="205.2">Sheet</text>
<text x="227.6" y="208.1">Drawn By: NATHAN WATERS</text>
<text x="235.2" y="205.2">of</text>
<text x="240.3" y="205.2">4 OF 10</text>
<text x="37.7" y="212.3">1</text>
<text x="104.8" y="212.3">2</text>
<text x="172.3" y="212.3">3</text>
<text x="239.5" y="212.3">4</text>
</g>
<g font-size="2.5" fill="#0e0e0e">
<text x="152.1" y="15.5">C?</text>
<text x="242.9" y="14.4">R?</text>
<text x="44.7" y="20.9">C?</text>
<text x="50.4" y="20.9">10p</text>
<text x="152.4" y="23.7">0.1u</text>
<text x="223.1" y="23.5">C?</text>
<text x="240.1" y="23.5">C?</text>
<text x="242.9" y="18.9">560</text>
<text x="257.1" y="23.5">C?</text>
<text x="47.5" y="29.4">0.1u</text>
<text x="149.6" y="29.4">C?</text>
<text x="223.1" y="26.3">2.8p</text>
<text x="240.1" y="26.3">2.1p</text>
<text x="257.1" y="26.3">680p</text>
<text x="44.7" y="35.1">C?</text>
<text x="152.1" y="32">10p</text>
<text x="232.7" y="34.8">360</text>
<text x="238.4" y="32">R?</text>
<text x="240.1" y="41.6">110</text>
<text x="244.6" y="37.7">R?</text>
<text x="71.1" y="77.3">R?</text>
<text x="78.7" y="77.6">R?</text>
<text x="89.5" y="72.5" transform="rotate(-90 89.5 72.5)">10K</text>
<text x="92.3" y="72.5" transform="rotate(-90 92.3 72.5)">10K</text>
<text x="95.2" y="72.5" transform="rotate(-90 95.2 72.5)">10K</text>
<text x="150.2" y="77.6">U?</text>
<text x="71.1" y="80.2">10K</text>
<text x="78.7" y="80.5">DNI</text>
<text x="89.5" y="78.2" transform="rotate(-90 89.5 78.2)">R?</text>
<text x="92.3" y="78.2" transform="rotate(-90 92.3 78.2)">R?</text>
<text x="95.2" y="78.2" transform="rotate(-90 95.2 78.2)">R?</text>
<text x="150.2" y="80.5">ADF4351BCPZ</text>
<text x="163.5" y="101.2">4.7K</text>
<text x="163.5" y="96.6">R?</text>
<text x="169.5" y="114.5">C?</text>
<text x="175.1" y="114.5">10p</text>
<text x="169.5" y="123">C?</text>
<text x="175.1" y="123">0.1u</text>
<text x="183.6" y="143.7">4.7p</text>
<text x="175.1" y="147.1">L?</text>
<text x="185.9" y="147.7">C?</text>
<text x="195.5" y="146.3">0.1u</text>
<text x="179.7" y="151.6">11.5n</text>
<text x="194.7" y="151.9">C?</text>
<text x="175.1" y="161.3">L?</text>
<text x="195.5" y="160.4">0.1u</text>
<text x="179.7" y="165.8">11.5n</text>
<text x="194.7" y="166.1">C?</text>
<text x="44.7" y="172.6">L?</text>
<text x="53.2" y="169.2">1.8p</text>
<text x="55.5" y="173.2">C?</text>
<text x="65.1" y="171.8">0.1u</text>
<text x="191.9" y="170.9">4.7p</text>
<text x="191.9" y="168.1">C?</text>
<text x="49.2" y="177.2">4.7n</text>
<text x="64.3" y="177.5">C?</text>
<text x="65.1" y="186">0.1u</text>
<text x="44.7" y="186.8">L?</text>
<text x="49.2" y="191.3">4.7n</text>
<text x="64.3" y="191.6">C?</text>
<text x="61.4" y="196.5">1.8p</text>
<text x="61.4" y="193.6">C?</text>
</g>
<g font-size="2.5" fill="#4c4c4c">
<text x="199.7" y="16.7">CPOUT</text>
<text x="16.5" y="25.2">DC BLOCK</text>
<text x="119" y="30.9">AVDD</text>
<text x="162.1" y="33.7">AVDD</text>
<text x="204.2" y="39.4">SW</text>
<text x="107.7" y="53.6">AVDD</text>
<text x="199.4" y="50.7">VTUNE</text>
<text x="167.8" y="87.5">DC BLOCK</text>
<text x="167.8" y="93.2">DC BLOCK</text>
<text x="62.4" y="107.4">SW</text>
<text x="84.5" y="107.4">AVDD</text>
<text x="184.8" y="107.4">DC BLOCK</text>
<text x="187.6" y="104.6">VTUNE</text>
<text x="80.6" y="110.2">CPOUT</text>
<text x="110" y="152.8">AVDD</text>
<text x="116.6" y="169">LO LE +</text>
<text x="131.1" y="169">LO LE -</text>
<text x="28.7" y="175.5">LO LE +</text>
<text x="29.3" y="189.7">LO LE -</text>
</g>
<g font-size="2.5" fill="#262626">
<text x="137.9" y="19.5">GND</text>
<text x="161" y="19.5">3.3V REG OUT</text>
<text x="217.8" y="35.1">GND</text>
<text x="251.8" y="35.1">GND</text>
<text x="50.5" y="40.8">GND</text>
<text x="107.1" y="42.2">REFIN</text>
<text x="155.3" y="47.9">PDB</text>
<text x="246.1" y="46.4">GND</text>
<text x="155.3" y="53.6">MUXOUT</text>
<text x="87.3" y="57.8">GND</text>
<text x="155.3" y="59.2">LD</text>
<text x="66.5" y="69.1">AVDD</text>
<text x="115.7" y="66.3">GND</text>
<text x="121.4" y="66.3">GND</text>
<text x="132.7" y="66.3">GND</text>
<text x="36.2" y="84.7">CLK</text>
<text x="33.4" y="93.2">DATA</text>
<text x="33.4" y="101.7">LE</text>
<text x="155.8" y="101.7">GND</text>
<text x="181.4" y="98.9">GND</text>
<text x="36.2" y="110.2">CE</text>
<text x="155.8" y="110.2">GND</text>
<text x="160.1" y="117.3">AVDD</text>
<text x="104.4" y="120.2">GND</text>
<text x="184.2" y="121.6">GND</text>
<text x="186.6" y="134.4">GND</text>
<text x="115.7" y="145.7">GND</text>
<text x="121.4" y="145.7">GND</text>
<text x="200.7" y="149.9">HE LO OUTPUT -</text>
<text x="56.1" y="159.9">GND</text>
<text x="200.7" y="164.1">HE LO OUTPUT +</text>
<text x="70.2" y="175.5">LE LO OUTPUT +</text>
<text x="186.6" y="179.7">GND</text>
<text x="70.2" y="189.7">LE LO OUTPUT -</text>
<text x="56.1" y="205.2">GND</text>
</g>
</svg>
